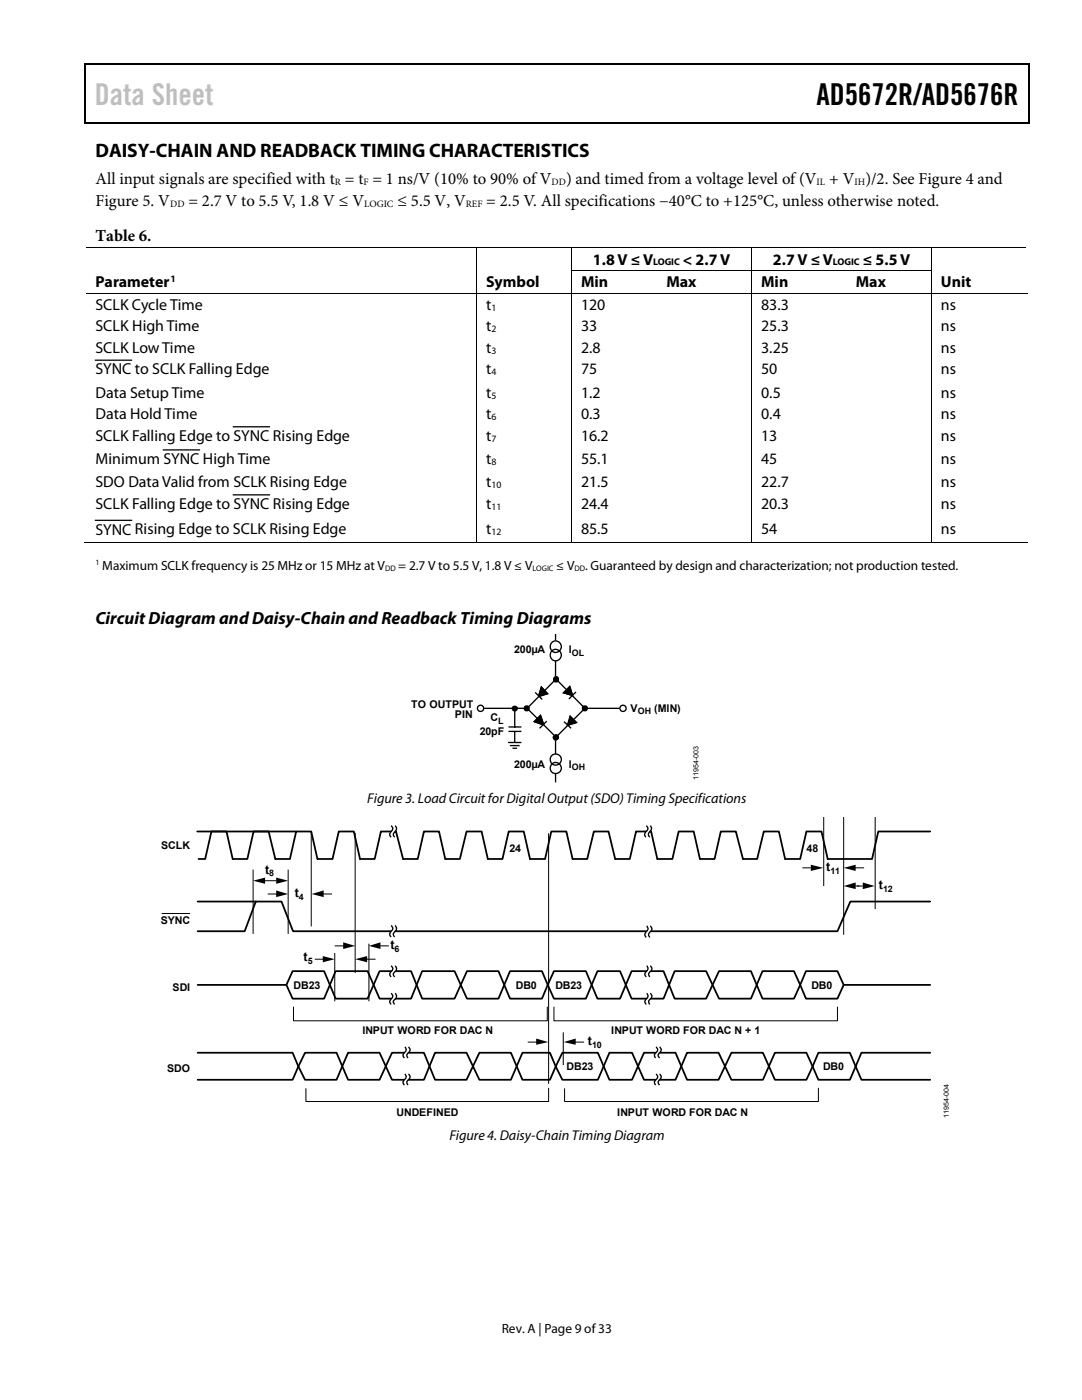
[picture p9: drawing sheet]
<svg xmlns="http://www.w3.org/2000/svg" width="216mm" height="279mm" viewBox="0 0 216 279" stroke-linecap="round" stroke-linejoin="round" font-family="sans-serif">
<g fill="#000">
<path d="M16.9 12.7h.2v1h-.2zM16.9 12.7h.2v.3h-.2zM82.5 12.7h.3v.3h-.3zM205.1 12.7h.3v1h-.3zM205.1 12.7h.3v.3h-.3zM16.9 24.4h.2v.2h-.2zM82.3 24.4h.2v.2h-.2zM205.1 24.4h.3v.2h-.3zM95 49.4h.2v.1h-.2zM95 54h.2v.1h-.2zM95 58.5h.2v.2h-.2zM114 49.4h.1v.1h-.1z"/>
<path d="M114 54h.1v.1h-.1zM114 58.5h.1v.2h-.1zM131.1 54h.1v.1h-.1zM131.1 58.5h.1v.2h-.1zM149.9 49.4h.2v.1h-.2zM149.9 54h.2v.1h-.2zM149.9 58.5h.2v.2h-.2zM168.9 54h.1v.1h-.1zM168.9 58.5h.1v.2h-.1zM185.8 49.4h.1v.1h-.1zM185.8 54h.1v.1h-.1zM185.8 58.5h.1v.2h-.1z"/>
<path d="M95 108.2h.2v.2h-.2zM114 108.2h.1v.2h-.1zM130.8 108.2h.2v.2h-.2zM149.9 108.2h.2v.2h-.2zM168.6 108.2h.2v.2h-.2zM185.8 108.2h.1v.2h-.1z"/>
<circle cx="111" cy="135.6" r=".52"/>
<circle cx="105.1" cy="141.4" r=".49"/>
<circle cx="110.9" cy="147.1" r=".52"/>
<circle cx="116.7" cy="141.4" r=".49"/>
</g>
<path d="M17 13.7v10.7M17.1 12.8h65.4M82.8 12.8h122.3M205.2 13.7v10.7M17.1 24.5h188M19 71.9h7.2M32.6 89.8h7.2M46.6 85.2h7.2M46.6 98.8h7.2M19 103.8h7.2" fill="none" stroke="#000" stroke-width=".25"/>
<g fill="none" stroke="#000" stroke-width=".2">
<path d="M17.1 49.4h77.9M17.1 58.6h77.9M95.1 49.5v4.5M95.1 54.1v4.4M95.1 58.7v49.5M95.2 49.4h18.8M95.2 58.6h18.8M114 49.5v4.5M114 54.1v4.4M114 58.7v49.5M114.1 49.4h35.8M114.1 54.1h17"/>
<path d="M114.1 58.6h17M131.2 54.1h18.7M131.2 58.6h18.7M150 49.5v4.5M150 54.1v4.4M150 58.7v49.5M150.1 49.4h35.7M150.1 54.1h18.8M150.1 58.6h18.8M169 54.1h16.8M169 58.6h16.8M185.8 49.5v4.5"/>
<path d="M185.8 54.1v4.4M185.8 58.7v49.5M185.9 49.4h18.8M185.9 58.6h19.2M16.9 108.3h78.1M95.2 108.3h18.8M114.1 108.3h35.8M150.1 108.3h35.7M185.9 108.3h19.2"/>
</g>
<g fill="none" stroke="#000" stroke-width=".27">
<path d="M110.8 135.7l-5.5 5.6"/>
<circle cx="111" cy="135.6" r=".52"/>
<circle cx="105.1" cy="141.4" r=".49"/>
<circle cx="110.9" cy="147.1" r=".52"/>
<circle cx="116.7" cy="141.4" r=".49"/>
</g>
<path d="M106.8 138.2l1.4 1.4z" fill="#fff"/>
<path d="M106.8 138.2l1.4 1.4" fill="none" stroke="#000" stroke-width=".27"/>
<path d="M108 137.1l1.3 1.3-1.7 .6-.1-.1z" fill-rule="evenodd" fill="#fff"/>
<path d="M108 137.1l1.3 1.3-1.7 .6-.1-.1zM116.5 141.5l-5.5 5.5" fill="none" stroke="#000" stroke-width=".27"/>
<path d="M108 137.1l1.3 1.3-1.7 .6-.1-.1z" fill="#000"/>
<path d="M112.5 144l1.5 1.3z" fill="#fff"/>
<path d="M112.5 144l1.5 1.3" fill="none" stroke="#000" stroke-width=".27"/>
<path d="M113.8 143l1.2 1.2-1.8 .5z" fill-rule="evenodd" fill="#fff"/>
<path d="M105.3 141.5l5.6 5.6M113.8 143l1.2 1.2-1.8 .5z" fill="none" stroke="#000" stroke-width=".27"/>
<path d="M113.8 143l1.2 1.2-1.8 .5z" fill="#000"/>
<path d="M107.7 145.3l1.4-1.4z" fill="#fff"/>
<path d="M109.1 143.9l-1.4 1.4" fill="none" stroke="#000" stroke-width=".27"/>
<path d="M106.6 144l1.2-1.2 .7 1.7-.1 .1z" fill-rule="evenodd" fill="#fff"/>
<path d="M111 135.6l5.7 5.8M106.6 144l1.2-1.2 .7 1.7-.1 .1z" fill="none" stroke="#000" stroke-width=".27"/>
<path d="M106.6 144l1.2-1.2 .7 1.7-.1 .1z" fill="#000"/>
<path d="M113.5 139.5l1.4-1.4z" fill="#fff"/>
<path d="M114.9 138.1l-1.4 1.4" fill="none" stroke="#000" stroke-width=".27"/>
<path d="M112.5 138.3l1.2-1.3 .5 1.8z" fill-rule="evenodd" fill="#fff"/>
<g fill="none" stroke="#000" stroke-width=".27">
<path d="M110.9 126.5v1.3M110.9 131.9v3.1M112.5 138.3l1.2-1.3 .5 1.8zM96.6 141.4h8.1M110.9 147.3v3.2M110.9 154.5v1.6"/>
<circle cx="110.9" cy="130.7" r="1.14"/>
<circle cx="110.9" cy="129.1" r="1.14"/>
<circle cx="110.9" cy="151.6" r="1.12"/>
<circle cx="110.9" cy="153.3" r="1.12"/>
</g>
<path d="M112.5 138.3l1.2-1.3 .5 1.8z" fill="#000"/>
<path d="M96.6 141.4h8.1" fill="none" stroke="#000" stroke-width=".2"/>
<circle cx="95.9" cy="141.4" r=".62" fill="#fff"/>
<g fill="none" stroke="#000" stroke-width=".27">
<path d="M117.1 141.4h6.5"/>
<circle cx="95.9" cy="141.4" r=".62"/>
</g>
<path d="M117.1 141.4h6.5" fill="none" stroke="#000" stroke-width=".2"/>
<circle cx="124.3" cy="141.4" r=".62" fill="#fff"/>
<g fill="none" stroke="#000" stroke-width=".27">
<path d="M101.4 148.2h2.6M101.5 146h2.5M101.5 145.1h2.5M101.7 148.8h2M102.3 149.3h.9M102.7 141.7v3.5M102.7 146v2.3M78 164.8l.3 .3 .1 .3-.6 1.1 .2 .6M78.8 164.8l.3 .6-.6 1.1 .2 .6M128.9 164.8l.3 .3 .1 .3-.7 1.1 .3 .6M129.7 164.8l.3 .3v.3l-.6 1.1 .3 .6M78 184.7l.4 .7-.6 1 .2 .6"/>
<path d="M78 192.8l.3 .3 .1 .3-.6 1 .2 .6M78 198.2l.3 .3 .1 .4-.6 1 .2 .6M78.8 184.7l.3 .7-.6 1 .2 .6M78.8 192.8l.3 .6-.6 1 .2 .6M78.8 198.2l.3 .7-.6 1 .2 .6M129 184.8l.3 .7-.6 1 .2 .6M129 192.8l.3 .3v.3l-.6 1 .2 .6M129 198.2l.3 .3v.4l-.6 1 .2 .6M129.7 184.8l.4 .7-.7 1 .3 .6M129.7 192.8l.3 .3 .1 .3-.7 1 .3 .6M129.7 198.2l.3 .3 .1 .4-.7 1 .3 .6M80.8 208.9l.2 .3v.4l-.6 1 .3 .6"/>
<path d="M80.8 214.3l.2 .3v.4l-.6 1 .3 .6M81.5 208.9l.3 .3v.4l-.6 1 .2 .6M81.5 214.3l.3 .3v.4l-.6 1 .2 .6M130.9 208.9l.3 .3v.4l-.6 1 .2 .6M130.9 214.3l.3 .3v.4l-.6 1 .2 .6M131.6 208.9l.3 .3v.4l-.6 1 .3 .6M131.6 214.3l.3 .3v.4l-.6 1 .3 .6"/>
<circle cx="124.3" cy="141.4" r=".62"/>
</g>
<g fill="#000">
<path d="M50.5 175.8l2.4-.7v1.3zM55.1 177.7l2.4 .7-2.4 .6zM55.1 175.1l2.4 .7-2.4 .6zM62.2 178.4l2.4-.7v1.3zM161.8 172.6l2.5 .6-2.5 .6zM168.3 173.2l2.4-.6v1.2zM168.3 176.8l2.4-.7v1.3zM172.2 176.1l2.3 .7-2.3 .6zM64.4 190.8l2.4 .6-2.4 .6zM68.5 188.1l2.4 .7-2.4 .6zM70.9 191.4l2.4-.6v1.2zM73.6 188.8l2.3-.7v1.3z"/>
<path d="M107 207.3l2.4 .7-2.4 .5zM112.5 208l2.4-.7v1.2z"/>
<circle cx="102.7" cy="141.4" r=".51"/>
</g>
<g fill="none" stroke="#000" stroke-width=".2">
<path d="M50.5 173.6v12.8M52.1 175.8h3M53.4 178.4h2.2M57.5 173.6v12.8M62.1 166.1v18.8M64.1 178.4h2.2M70.9 166.2v28M109.5 166.3v50M160.1 173.2h2.2M164.4 163.1v13.7M168.3 163.1v23.5M170.3 173.2h2.1"/>
<path d="M170.3 176.8h1.9M174.6 163.1v18.3M32.3 182.3h5.6M62.8 191.4h2M66.8 190.2v9.6M66.8 188.8h2.1M72.8 191.4h2.1M73.6 188.3v11.5M75.6 188.8h2M58.6 201v2.7h50.6v-2.7M105.3 208h2.1M109.5 217.2v2.6h-48.5v-2.5"/>
<path d="M110.5 201v2.7h56.6v-2.7M112.4 206v6.6M114.4 208h2.2M163.3 217.2v2.6h-50.6v-2.5"/>
<circle cx="102.7" cy="141.4" r=".51"/>
</g>
<g fill="none" stroke="#000" stroke-width=".35">
<path d="M39.4 165.9h19.7M39.4 179.9h11.6M185.6 179.9h-15.9l-2.6 6h-108.6l-2.3-6h-5.2l-2.2 6h-9.4M185.6 165.9h-10.3l-1.3 5.5h-8.8l-1.3-5.5h-3l-1.2 5.5h-3l-1.3-5.5h-3l-1.3 5.5h-2.9l-1.4-5.5h-3l-1.2 5.5h-2.9l-1.3-5.5h-3l-1.2 5.5h-3l-1.3-5.5h-3l-1.2 5.5h-2.9l-1.4-5.5h-2.9l-1.3 5.5h-2.9l-1.3-5.5h-3l-1.2 5.5h-3l-1.3-5.5h-3l-1.2 5.5h-3l-1.2-5.5h-3l-1.3 5.5h-3l-1.2-5.5h-3l-1.2 5.5h-3l-1.4-5.5h-3l-1.2 5.5h-3l-1.2-5.5h-3l-1.2 5.5h-3.1l-1.2-5.5h-3l-1.2 5.5h-3l-1.3-5.5h-3l-1.2 5.5h-3l-1.2-5.5h-3l-1.3 5.5h-1.3M39.4 196.6h17.7l1.3 2.7h6.3l2.3-5.5h6.3l2.4 5.5h6.3l2.2-5.5h6.5l2.5 5.5h6.3l2.3-5.5h6.3l1.2 2.8 1.2-2.8h6.4l2.3 5.5h4.5l2.3-5.5h6.4l2.2 5.5h6.3l2.6-5.5h6.3l2.3 5.5h6.3l2.4-5.5h6.3l1.2 2.8h17.3M57.1 196.6l1.3-2.8h6.3l2.3 5.5h6.3l2.4-5.5h6.3l2.2 5.5h6.5l2.5-5.5h6.3l2.3 5.5h6.3l1.2-2.7 1.2 2.7h6.4l2.3-5.5h4.5l2.3 5.5h6.4l2.2-5.5h6.3l2.6 5.5h6.3l2.3-5.5h6.3l2.4 5.5h6.3l1.2-2.7M39.4 210.1h19l1.1 2.7M59.5 212.8l-1.1 2.7h-19M59.5 212.8l1.4-2.7h6.3l2.3 5.4h6.2l2.5-5.4h6.4l2.2 5.4h6.3l2.6-5.4h6.2l2.3 5.4h5.5l1.2-2.7M59.5 212.8l1.4 2.7h6.3l2.3-5.4h6.2l2.5 5.4h6.4l2.2-5.4h6.3l2.6 5.4h6.2l2.3-5.4h5.5l1.2 2.7M110.9 212.8l1.3-2.7h7.1l2.3 5.4h4.5l2.4-5.4h6.3l2.3 5.4h6.3l2.5-5.4h6.3l2.4 5.4h6.3l2.4-5.4h6.3l1.1 2.7M110.9 212.8l1.3 2.7h7.1l2.3-5.4h4.5l2.4 5.4h6.3l2.3-5.4h6.3l2.5 5.4h6.3l2.4-5.4h6.3l2.4 5.4h6.3l1.1-2.7"/>
<path d="M170.7 212.8l1.2 2.7h13.7M185.6 210.1h-13.7l-1.2 2.7"/>
</g>
<path d="M78.5 164.8l.3 .6-.7 1.1 .3 .6M129.3 164.8l.3 .3v.3l-.6 1.1 .3 .6M78.5 184.7l.3 .7-.7 1 .3 .6M78.5 192.8l.3 .6-.7 1 .3 .6M78.5 198.2l.3 .7-.7 1 .3 .6M129.4 184.8l.3 .7-.7 1 .3 .6M129.4 192.8l.3 .6-.7 1 .3 .6M129.4 198.2l.3 .7-.7 1 .3 .6M81.1 208.9l.3 .7-.6 1 .3 .6M81.1 214.3l.3 .7-.6 1 .3 .6M131.2 208.9l.3 .3 .1 .4-.6 1 .2 .6M131.2 214.3l.3 .3 .1 .4-.6 1 .2 .6" fill="none" stroke="#fff" stroke-width=".62" stroke-linecap="butt"/>
<text font-size="6" fill="#c1c1c1" x="18.9" y="20.9">Data Sheet</text>
<text font-size="6" x="162.9" y="20.9">AD5672R/AD5676R</text>
<text font-size="3.9" x="19" y="31.3">DAISY-CHAIN AND READBACK TIMING CHARACTERISTICS</text>
<text font-size="3.5" x="19" y="124.6">CircuitDiagram andDaisy-Chain and ReadbackTiming Diagrams</text>
<g font-size="3.3">
<text x="19" y="41.1">Figure 5. V</text>
<text x="19" y="36.8">All input signals are specified with t = t = 1 ns/V (10% to 90% of V</text>
<text x="37.6" y="41.1">= 2.7 V to 5.5 V, 1.8 V ≤ V</text>
<text x="79.3" y="41.1">≤ 5.5 V, V</text>
<text x="97" y="41.1">= 2.5 V. All specifications −40°C to +125°C, unless otherwise noted.</text>
<text x="112.9" y="36.8">) and timed from a voltage level of (V</text>
<text x="165.4" y="36.8">+ V )/2. See Figure 4 and</text>
<text x="19.1" y="48.2">Table 6.</text>
</g>
<g font-size="3.2">
<text x="118.3" y="52.8">1.8 V ≤V</text>
<text x="136.3" y="52.8">&lt; 2.7 V</text>
<text x="154.2" y="52.8">2.7 V ≤V</text>
<text x="172.2" y="52.8">≤ 5.5 V</text>
<text x="19" y="57.3">Parameter</text>
<text x="97" y="57.3">Symbol</text>
<text x="115.9" y="57.3">Min</text>
<text x="133" y="57.3">Max</text>
<text x="151.9" y="57.3">Min</text>
<text x="170.8" y="57.3">Max</text>
<text x="187.7" y="57.3">Unit</text>
<text x="19" y="61.8">SCLK Cycle Time</text>
<text x="97" y="61.8">t</text>
<text x="115.9" y="61.8">120</text>
<text x="151.9" y="61.8">83.3</text>
<text x="187.7" y="61.8">ns</text>
<text x="19" y="66.1">SCLK High Time</text>
<text x="19" y="70.4">SCLK Low Time</text>
<text x="97" y="66.1">t</text>
<text x="97" y="70.4">t</text>
<text x="116" y="66.1">33</text>
<text x="116" y="70.4">2.8</text>
<text x="151.9" y="66.1">25.3</text>
<text x="151.9" y="70.4">3.25</text>
<text x="187.8" y="66.1">ns</text>
<text x="187.8" y="70.4">ns</text>
<text x="19" y="74.7">SYNC to SCLK Falling Edge</text>
<text x="97" y="74.7">t</text>
<text x="116" y="74.7">75</text>
<text x="151.9" y="74.7">50</text>
<text x="187.8" y="74.7">ns</text>
<text x="19" y="79.4">Data Setup Time</text>
<text x="19" y="83.7">Data Hold Time</text>
<text x="97" y="79.4">t</text>
<text x="97" y="83.7">t</text>
<text x="116" y="79.4">1.2</text>
<text x="116" y="83.7">0.3</text>
<text x="151.9" y="79.4">0.5</text>
<text x="151.9" y="83.7">0.4</text>
<text x="187.8" y="79.4">ns</text>
<text x="187.8" y="83.7">ns</text>
<text x="19" y="88">SCLK Falling Edge to SYNC Rising Edge</text>
<text x="97" y="88">t</text>
<text x="116" y="88">16.2</text>
<text x="151.9" y="88">13</text>
<text x="187.8" y="88">ns</text>
<text x="19" y="92.6">Minimum SYNC High Time</text>
<text x="97" y="92.6">t</text>
<text x="116" y="92.6">55.1</text>
<text x="151.9" y="92.6">45</text>
<text x="187.8" y="92.6">ns</text>
<text x="19" y="97.2">SDO Data Valid from SCLK Rising Edge</text>
<text x="19" y="101.6">SCLK Falling Edge to SYNC Rising Edge</text>
<text x="97" y="101.6">t</text>
<text x="97" y="97.2">t</text>
<text x="115.9" y="97.2">21.5</text>
<text x="116" y="101.6">24.4</text>
<text x="151.9" y="97.2">22.7</text>
<text x="151.9" y="101.6">20.3</text>
<text x="187.7" y="101.6">ns</text>
<text x="187.7" y="97.2">ns</text>
<text x="19" y="106.7">SYNC Rising Edge to SCLK Rising Edge</text>
<text x="97" y="106.6">t</text>
<text x="115.9" y="106.6">85.5</text>
<text x="151.9" y="106.6">54</text>
<text x="187.7" y="106.6">ns</text>
</g>
<g font-size="2.8">
<text x="73.3" y="160.2">Figure 3. Load Circuit for Digital Output (SDO) Timing Specifications</text>
<text x="89.7" y="227.4">Figure 4. Daisy-Chain Timing Diagram</text>
</g>
<g font-size="2.7">
<text x="20.4" y="113.7">Maximum SCLK frequency is 25 MHz or 15 MHz at V</text>
<text x="79.5" y="113.7">= 2.7 V to 5.5 V, 1.8 V ≤ V</text>
<text x="111" y="113.7">≤ V</text>
<text x="116.8" y="113.7">. Guaranteed by design and characterization; not production tested.</text>
<text x="100.1" y="266">Rev. A | Page 9 of33</text>
</g>
<g font-size="2.5">
<text x="164.9" y="173.8">t</text>
<text x="52.9" y="174.4">t</text>
<text x="58.8" y="179">t</text>
<text x="175.4" y="177.4">t</text>
<text x="60.6" y="191.8">t</text>
<text x="77.9" y="189.4">t</text>
<text x="117.3" y="208.5">t</text>
</g>
<g font-size="2.1">
<text x="102.6" y="130.4">200µA</text>
<text x="113.5" y="130.4">I</text>
<text x="82.1" y="141.2">TO OUTPUT</text>
<text x="90.8" y="143.4">PIN</text>
<text x="97.9" y="143.9">C</text>
<text x="125.8" y="142">V</text>
<text x="130.5" y="142">(MIN)</text>
<text x="95.7" y="146.8">20pF</text>
<text x="102.6" y="153.2">200µA</text>
<text x="113.5" y="153.2">I</text>
<text x="32.2" y="169.4">SCLK</text>
<text x="101.7" y="170">24</text>
<text x="160.9" y="170">48</text>
<text x="32.1" y="184.3">SYNC</text>
<text x="34.4" y="197.7">SDI</text>
<text x="58.6" y="197.4">DB23</text>
<text x="102.9" y="197.4">DB0</text>
<text x="110.8" y="197.4">DB23</text>
<text x="161.9" y="197.4">DB0</text>
<text x="72.3" y="206.4">INPUT WORD FOR DAC N</text>
<text x="122" y="206.4">INPUT WORD FOR DAC N + 1</text>
<text x="33.4" y="213.9">SDO</text>
<text x="113.1" y="213.6">DB23</text>
<text x="164.2" y="213.6">DB0</text>
<text x="79.1" y="222.6">UNDEFINED</text>
<text x="123.2" y="222.6">INPUT WORD FOR DAC N</text>
</g>
<g font-size="1.9">
<text x="34" y="41.2">DD</text>
<text x="66.8" y="37">R</text>
<text x="72.5" y="37">F</text>
<text x="72.6" y="41.2">LOGIC</text>
<text x="92.9" y="41.2">REF</text>
<text x="110.1" y="37">DD</text>
<text x="162.9" y="37">IL</text>
<text x="170.5" y="37">IH</text>
<text x="130.3" y="53">LOGIC</text>
<text x="166.2" y="53">LOGIC</text>
<text x="34" y="56.3">1</text>
<text x="98" y="62">1</text>
<text x="98" y="66.3">2</text>
<text x="98" y="70.6">3</text>
<text x="98" y="74.8">4</text>
<text x="98" y="79.5">5</text>
<text x="98" y="83.8">6</text>
<text x="98" y="88.1">7</text>
<text x="98" y="92.8">8</text>
<text x="98" y="97.4">10</text>
<text x="98" y="101.7">11</text>
<text x="98" y="106.8">12</text>
</g>
<g font-size="1.8">
<text x="114.1" y="130.9">OL</text>
<text x="127.3" y="142.5">OH</text>
<text x="99.4" y="144.4">L</text>
<text x="114.1" y="153.7">OH</text>
<text x="53.7" y="174.9">8</text>
<text x="59.7" y="179.6">4</text>
<text x="165.7" y="174.4">11</text>
<text x="176.2" y="178">12</text>
<text x="78.7" y="190">6</text>
<text x="61.4" y="192.3">5</text>
<text x="118.1" y="209.1">10</text>
</g>
<g font-size="1.6">
<text x="19" y="112.8">1</text>
<text x="76.8" y="113.9">DD</text>
<text x="106.3" y="113.9">LOGIC</text>
<text x="114.6" y="113.9">DD</text>
</g>
<g font-size="1.4">
<text x="139.4" y="155.7" transform="rotate(-90 139.4 155.7)">11954-003</text>
<text x="189.3" y="223.1" transform="rotate(-90 189.3 223.1)">11954-004</text>
</g>
</svg>
